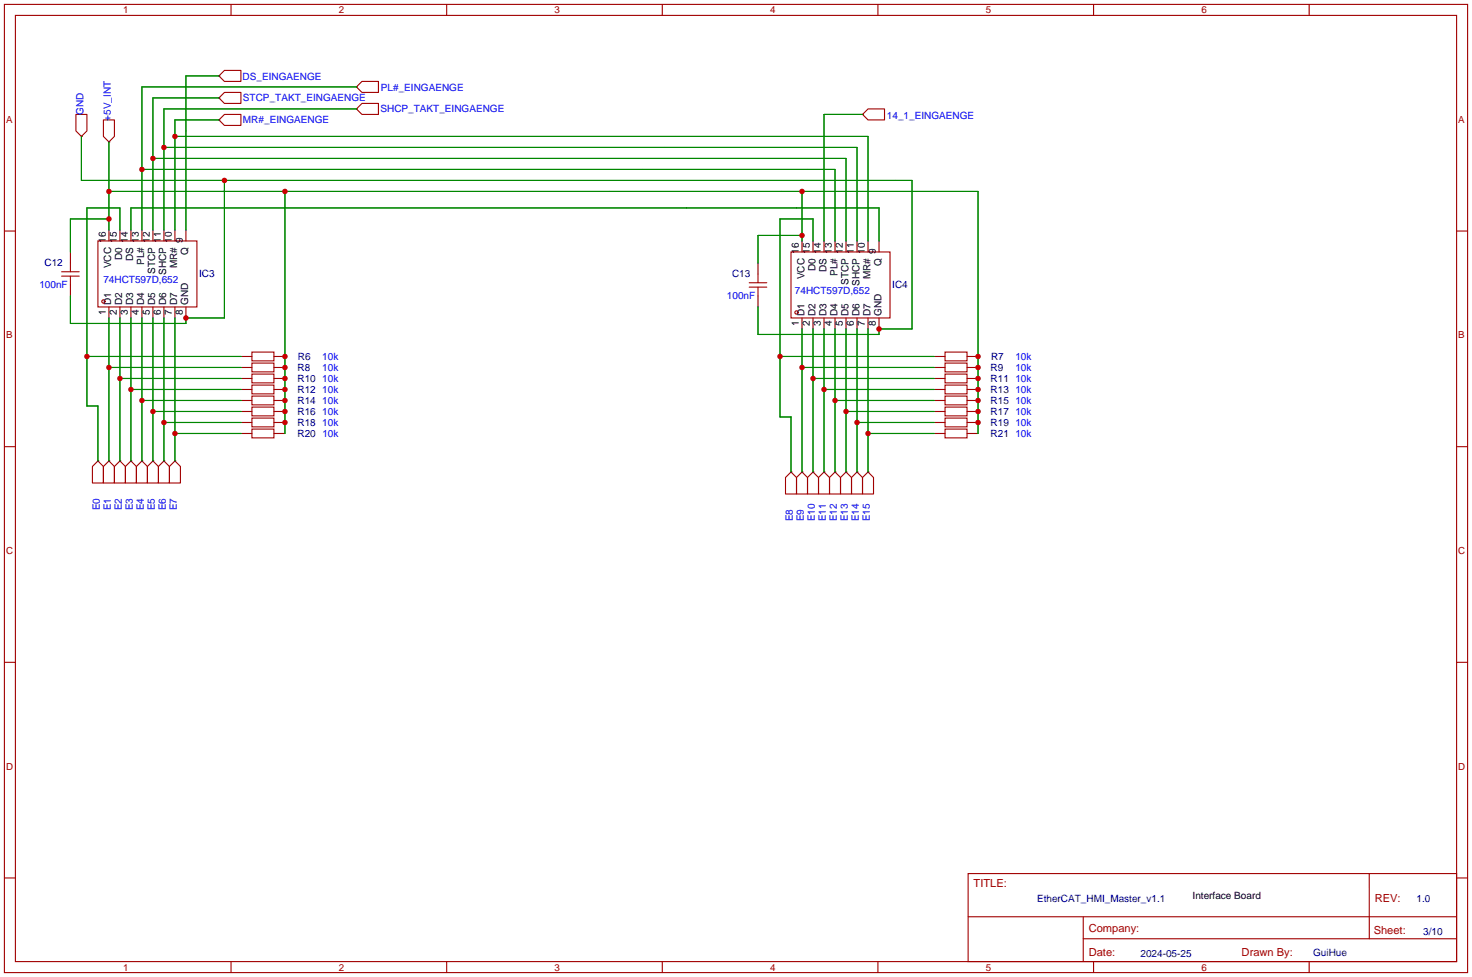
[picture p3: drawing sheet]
<svg xmlns="http://www.w3.org/2000/svg" width="340mm" height="226mm" viewBox="0 0 340 226" stroke-linecap="round" stroke-linejoin="round" font-family="sans-serif">
<g fill="none" stroke="#a10000" stroke-width=".25">
<path d="M1 1h337.8v223.5h-337.8zM3.6 3.6h332.7v218.4h-332.7zM51.8 16.3h3.8v2.5h-3.8l-1.3-1.3zM53.3 1v2.6M83.6 18.8h3.8v2.5h-3.8l-1.3-1.2zM103.1 1v2.6M152.9 1v2.6M202.7 1v2.6M252.5 1v2.6M302.3 1v2.6M17.5 26.4h2.6v3.8l-1.3 1.3-1.3-1.3zM23.9 27.7h2.5v3.8l-1.3 1.3-1.2-1.3z"/>
<path d="M50.5 27.7l1.3-1.3h3.8v2.6h-3.8zM50.5 22.6l1.3-1.3h3.8v2.6h-3.8zM82.3 25.1l1.3-1.2h3.8v2.5h-3.8zM199.1 26.4l1.3-1.3h3.8v2.6h-3.8zM1 53.3h2.6M22.6 55.6h22.9v15.3h-22.9zM182.6 58.2h22.9v15.2h-22.9zM336.3 53.3h2.5M14.2 62.7h4.1M14.2 63.8h4.1M16.3 60.7v2M16.3 63.8v2"/>
<path d="M173 65.3h4M173 66.3h4M175 63.2v2.1M175 66.3v2M58.2 81.3h5v2h-5zM58.2 83.8h5v2.1h-5zM58.2 86.4h5v2h-5zM58.2 88.9h5v2h-5zM58.2 91.4h5v2.1h-5zM58.2 94h5v2h-5zM58.2 96.5h5v2.1h-5zM58.2 99.1h5v2h-5z"/>
<path d="M218.2 99.1h5.1v2h-5.1zM218.2 96.5h5.1v2.1h-5.1zM218.2 94h5.1v2h-5.1zM218.2 91.4h5.1v2.1h-5.1zM218.2 88.9h5.1v2h-5.1zM218.2 86.4h5.1v2h-5.1zM218.2 83.8h5.1v2.1h-5.1zM218.2 81.3h5.1v2h-5.1zM1 103.1h2.6M22.6 106.4l1.3 1.3v3.8h-2.6v-3.8zM25.1 106.4l1.3 1.3v3.8h-2.5v-3.8zM27.7 106.4l1.3 1.3v3.8h-2.6v-3.8z"/>
<path d="M30.2 106.4l1.3 1.3v3.8h-2.5v-3.8zM32.8 106.4l1.2 1.3v3.8h-2.5v-3.8zM35.3 106.4l1.3 1.3v3.8h-2.6v-3.8zM37.8 106.4l1.3 1.3v3.8h-2.5v-3.8zM40.4 106.4l1.3 1.3v3.8h-2.6v-3.8zM182.6 109l1.3 1.2v3.8h-2.5v-3.8zM185.2 109l1.2 1.2v3.8h-2.5v-3.8zM186.4 110.2l1.3-1.2 1.3 1.2v3.8h-2.6zM189 110.2l1.2-1.2 1.3 1.2v3.8h-2.5zM192.8 109l1.3 1.2v3.8h-2.6v-3.8zM195.3 109l1.3 1.2v3.8h-2.5v-3.8zM197.9 109l1.2 1.2v3.8h-2.5v-3.8z"/>
<path d="M199.1 110.2l1.3-1.2 1.3 1.2v3.8h-2.6zM336.3 103.1h2.5M1 152.9h2.6M336.3 152.9h2.5M1 202.7h2.6M223.5 201.7h112.8v20.3h-112.8zM223.5 211.6h112.7M250.1 216.7h86.1M250.1 211.6v10.2M316.1 201.7v15M336.3 202.7h2.5M53.3 222v2.5"/>
<path d="M103.1 222v2.5M152.9 222v2.5M202.7 222v2.5M252.5 222v2.5M302.3 222v2.5"/>
<circle cx="23.9" cy="69.6" r=".38"/>
<circle cx="183.9" cy="72.1" r=".38"/>
</g>
<g fill="none" stroke="#870000" stroke-width=".25">
<path d="M50.5 17.5h.1M18.8 31.5h.1M25.1 32.8h.1M50.5 27.7h.1M50.5 22.6h.1M82.3 25.1h.1M82.3 20.1h.1M199.1 26.4h.1M16.3 58.2v2.5M25.1 53.1v2.5M27.7 53.1v2.5M30.2 53.1v2.5"/>
<path d="M32.8 53.1v2.5M35.3 53.1v2.5M37.8 53.1v2.5M40.4 53.1v2.5M42.9 53.1v2.5M185.2 55.6v2.6M187.7 55.6v2.6M190.2 55.6v2.6M192.8 55.6v2.6M195.3 55.6v2.6M197.9 55.6v2.6M200.4 55.6v2.6"/>
<path d="M202.9 55.6v2.6M16.3 65.8v2.5M25.1 70.9v2.5M27.7 70.9v2.5M30.2 70.9v2.5M32.8 70.9v2.5M35.3 70.9v2.5M37.8 70.9v2.5M40.4 70.9v2.5M42.9 70.9v2.5M175 60.7v2.5M175 68.3v2.6"/>
<path d="M185.2 73.4v2.5M187.7 73.4v2.5M190.2 73.4v2.5M192.8 73.4v2.5M195.3 73.4v2.5M197.9 73.4v2.5M200.4 73.4v2.5M202.9 73.4v2.5M55.6 82.3h2.6M55.6 84.8h2.6M55.6 87.4h2.6M55.6 89.9h2.6"/>
<path d="M55.6 92.5h2.6M55.6 95h2.6M55.6 97.5h2.6M63.2 82.3h2.6M63.2 84.8h2.6M63.2 87.4h2.6M63.2 89.9h2.6M63.2 92.5h2.6M63.2 95h2.6M63.2 97.5h2.6M215.6 82.3h2.6M215.6 84.8h2.6"/>
<path d="M215.6 87.4h2.6M215.6 89.9h2.6M215.6 92.5h2.6M215.6 95h2.6M215.6 97.5h2.6M223.3 82.3h2.5M223.3 84.8h2.5M223.3 87.4h2.5M223.3 89.9h2.5M223.3 92.5h2.5M223.3 95h2.5M223.3 97.5h2.5"/>
<path d="M22.6 106.4h.1M25.1 106.4h.1M27.7 106.4h.1M30.2 106.4h.1M32.8 106.4h.1M35.3 106.4h.1M37.8 106.4h.1M40.4 106.4h.1M55.6 100.1h2.6M63.2 100.1h2.6M182.6 109h.1M185.2 109h.1"/>
<path d="M187.7 109h.1M190.2 109h.1M192.8 109h.1M195.3 109h.1M197.9 109h.1M200.4 109h.1M215.6 100.1h2.6M223.3 100.1h2.5"/>
</g>
<g fill="none" stroke="#008700" stroke-width=".25">
<path d="M50.5 17.5h-7.6v35.6M18.8 31.5v10.2h191.8v34.2h-7.7v1.3h-27.9v-6.3M25.1 32.8v20.3M32.8 39.1h160v16.5M35.3 36.6h160v19M37.8 34h160.1v21.6M40.4 31.5h160v24.1M50.5 22.6h-15.2v30.5M50.5 27.7h-10.1v25.4M82.3 25.1h-44.5v28M82.3 20.1h-49.5v33M199.1 26.4h-8.9v29.2"/>
<path d="M25.1 44.2h200.7v55.9M25.1 50.5h-8.8v7.7M27.7 53.1v-5.1h-7.6v45.7h2.5v12.7M30.2 53.1v-5.1h172.7v7.6M51.8 41.7v31.7h-8.9v1.3h-26.6v-6.4M65.8 44.2v55.9M185.2 44.2v11.4M185.2 54.4h-10.2v6.3M187.7 55.6v-5.1h-7.6v45.8h2.5v12.7M25.1 73.4v33M27.7 73.4v33M30.2 73.4v33"/>
<path d="M32.8 73.4v33M35.3 73.4v33M37.8 73.4v33M40.4 73.4v33M185.2 75.9v33.1M187.7 75.9v33.1M190.2 75.9v33.1M192.8 75.9v33.1M195.3 75.9v33.1M197.9 75.9v33.1M200.4 75.9v33.1M20.1 82.3h35.5"/>
<path d="M25.1 84.8h30.5M27.7 87.4h27.9M30.2 89.9h25.4M32.8 92.5h22.8M35.3 95h20.3M37.8 97.5h17.8M180.1 82.3h35.5M185.2 84.8h30.4M187.7 87.4h27.9M190.2 89.9h25.4M192.8 92.5h22.8M195.3 95h20.3"/>
<path d="M197.9 97.5h17.7M40.4 100.1h15.2M200.4 100.1h15.2"/>
</g>
<g fill="#c00">
<circle cx="25.1" cy="44.2" r=".63"/>
<circle cx="25.1" cy="50.5" r=".63"/>
<circle cx="65.8" cy="44.2" r=".63"/>
<circle cx="185.2" cy="44.2" r=".63"/>
<circle cx="185.2" cy="54.4" r=".63"/>
<circle cx="65.8" cy="82.3" r=".63"/>
<circle cx="65.8" cy="84.8" r=".63"/>
<circle cx="65.8" cy="87.4" r=".63"/>
<circle cx="65.8" cy="89.9" r=".63"/>
<circle cx="65.8" cy="92.5" r=".63"/>
<circle cx="65.8" cy="95" r=".63"/>
<circle cx="65.8" cy="97.5" r=".63"/>
<circle cx="225.8" cy="82.3" r=".63"/>
<circle cx="225.8" cy="84.8" r=".63"/>
<circle cx="225.8" cy="87.4" r=".63"/>
<circle cx="225.8" cy="89.9" r=".63"/>
<circle cx="225.8" cy="92.5" r=".63"/>
<circle cx="225.8" cy="95" r=".63"/>
<circle cx="225.8" cy="97.5" r=".63"/>
<circle cx="202.9" cy="75.9" r=".63"/>
<circle cx="42.9" cy="73.4" r=".63"/>
<circle cx="51.8" cy="41.7" r=".63"/>
<circle cx="35.3" cy="36.6" r=".63"/>
<circle cx="37.8" cy="34" r=".63"/>
<circle cx="40.4" cy="31.5" r=".63"/>
<circle cx="32.8" cy="39.1" r=".63"/>
<circle cx="25.1" cy="84.8" r=".63"/>
<circle cx="27.7" cy="87.4" r=".63"/>
<circle cx="30.2" cy="89.9" r=".63"/>
<circle cx="32.8" cy="92.5" r=".63"/>
<circle cx="35.3" cy="95" r=".63"/>
<circle cx="37.8" cy="97.5" r=".63"/>
<circle cx="40.4" cy="100.1" r=".63"/>
<circle cx="20.1" cy="82.3" r=".63"/>
<circle cx="180.1" cy="82.3" r=".63"/>
<circle cx="200.4" cy="100.1" r=".63"/>
<circle cx="197.9" cy="97.5" r=".63"/>
<circle cx="195.3" cy="95" r=".63"/>
<circle cx="192.8" cy="92.5" r=".63"/>
<circle cx="190.2" cy="89.9" r=".63"/>
<circle cx="187.7" cy="87.4" r=".63"/>
<circle cx="185.2" cy="84.8" r=".63"/>
</g>
<g font-size="2.6" fill="#a00000">
<text x="224.8" y="204.9">TITLE:</text>
<text x="317.4" y="208.2">REV:</text>
<text x="251.4" y="215.1">Company:</text>
<text x="317.2" y="215.5">Sheet:</text>
<text x="251.4" y="220.6">Date:</text>
<text x="286.7" y="220.7">Drawn By:</text>
</g>
<g font-size="2.3" fill="#00f">
<text x="56" y="18.6">DS_EINGAENGE</text>
<text x="56.1" y="23.3">STCP_TAKT_EINGAENGE</text>
<text x="87.9" y="21.1">PL#_EINGAENGE</text>
<text x="19.3" y="26.6" transform="rotate(-90 19.3 26.6)">GND</text>
<text x="25.6" y="27.9" transform="rotate(-90 25.6 27.9)">+5V_INT</text>
<text x="56.1" y="28.4">MR#_EINGAENGE</text>
<text x="87.9" y="25.9">SHCP_TAKT_EINGAENGE</text>
<text x="204.8" y="27.5">14_1_EINGAENGE</text>
<text x="23.9" y="65.2">74HCT597D,652</text>
<text x="9.1" y="66.5">100nF</text>
<text x="167.8" y="69">100nF</text>
<text x="183.5" y="67.8">74HCT597D,652</text>
<text x="74.4" y="83">10k</text>
<text x="234.4" y="83">10k</text>
<text x="74.4" y="85.5">10k</text>
<text x="74.4" y="88.1">10k</text>
<text x="234.4" y="88.1">10k</text>
<text x="234.4" y="85.5">10k</text>
<text x="74.4" y="90.6">10k</text>
<text x="74.4" y="93.2">10k</text>
<text x="74.4" y="95.7">10k</text>
<text x="234.4" y="95.7">10k</text>
<text x="234.4" y="93.2">10k</text>
<text x="234.4" y="90.6">10k</text>
<text x="74.4" y="98.2">10k</text>
<text x="74.4" y="100.8">10k</text>
<text x="234.4" y="98.2">10k</text>
<text x="234.4" y="100.8">10k</text>
<text x="23.1" y="117.8" transform="rotate(-90 23.1 117.8)">E0</text>
<text x="25.6" y="117.8" transform="rotate(-90 25.6 117.8)">E1</text>
<text x="28.1" y="117.8" transform="rotate(-90 28.1 117.8)">E2</text>
<text x="30.7" y="117.8" transform="rotate(-90 30.7 117.8)">E3</text>
<text x="33.2" y="117.8" transform="rotate(-90 33.2 117.8)">E4</text>
<text x="35.8" y="117.8" transform="rotate(-90 35.8 117.8)">E5</text>
<text x="38.3" y="117.8" transform="rotate(-90 38.3 117.8)">E6</text>
<text x="40.8" y="117.8" transform="rotate(-90 40.8 117.8)">E7</text>
<text x="183.1" y="120.4" transform="rotate(-90 183.1 120.4)">E8</text>
<text x="185.6" y="120.4" transform="rotate(-90 185.6 120.4)">E9</text>
<text x="188.2" y="120.4" transform="rotate(-90 188.2 120.4)">E10</text>
<text x="190.7" y="120.4" transform="rotate(-90 190.7 120.4)">E11</text>
<text x="193.2" y="120.4" transform="rotate(-90 193.2 120.4)">E12</text>
<text x="195.8" y="120.4" transform="rotate(-90 195.8 120.4)">E13</text>
<text x="198.3" y="120.4" transform="rotate(-90 198.3 120.4)">E14</text>
<text x="200.9" y="120.4" transform="rotate(-90 200.9 120.4)">E15</text>
</g>
<g font-size="2.3">
<text x="24.4" y="56" transform="rotate(-90 24.4 56)">16</text>
<text x="27" y="56" transform="rotate(-90 27 56)">15</text>
<text x="29.5" y="56" transform="rotate(-90 29.5 56)">14</text>
<text x="32" y="56" transform="rotate(-90 32 56)">13</text>
<text x="34.6" y="56" transform="rotate(-90 34.6 56)">12</text>
<text x="37.1" y="56" transform="rotate(-90 37.1 56)">11</text>
<text x="39.7" y="56" transform="rotate(-90 39.7 56)">10</text>
<text x="42.2" y="56" transform="rotate(-90 42.2 56)">9</text>
<text x="43.5" y="58.9" transform="rotate(-90 43.5 58.9)">Q</text>
<text x="184.4" y="58.5" transform="rotate(-90 184.4 58.5)">16</text>
<text x="187" y="58.5" transform="rotate(-90 187 58.5)">15</text>
<text x="189.5" y="58.5" transform="rotate(-90 189.5 58.5)">14</text>
<text x="192.1" y="58.5" transform="rotate(-90 192.1 58.5)">13</text>
<text x="194.6" y="58.5" transform="rotate(-90 194.6 58.5)">12</text>
<text x="197.1" y="58.5" transform="rotate(-90 197.1 58.5)">11</text>
<text x="199.7" y="58.5" transform="rotate(-90 199.7 58.5)">10</text>
<text x="202.2" y="58.5" transform="rotate(-90 202.2 58.5)">9</text>
<text x="25.7" y="61.9" transform="rotate(-90 25.7 61.9)">VCC</text>
<text x="28.2" y="60" transform="rotate(-90 28.2 60)">D0</text>
<text x="30.8" y="60.3" transform="rotate(-90 30.8 60.3)">DS</text>
<text x="33.3" y="61.2" transform="rotate(-90 33.3 61.2)">PL#</text>
<text x="35.9" y="63.2" transform="rotate(-90 35.9 63.2)">STCP</text>
<text x="38.4" y="63.5" transform="rotate(-90 38.4 63.5)">SHCP</text>
<text x="40.9" y="61.9" transform="rotate(-90 40.9 61.9)">MR#</text>
<text x="185.7" y="64.5" transform="rotate(-90 185.7 64.5)">VCC</text>
<text x="188.3" y="62.5" transform="rotate(-90 188.3 62.5)">D0</text>
<text x="190.8" y="62.8" transform="rotate(-90 190.8 62.8)">DS</text>
<text x="193.3" y="63.7" transform="rotate(-90 193.3 63.7)">PL#</text>
<text x="195.9" y="65.8" transform="rotate(-90 195.9 65.8)">STCP</text>
<text x="201" y="64.5" transform="rotate(-90 201 64.5)">MR#</text>
<text x="203.5" y="61.4" transform="rotate(-90 203.5 61.4)">Q</text>
<text x="25.7" y="70.4" transform="rotate(-90 25.7 70.4)">D1</text>
<text x="28.2" y="70.4" transform="rotate(-90 28.2 70.4)">D2</text>
<text x="30.8" y="70.4" transform="rotate(-90 30.8 70.4)">D3</text>
<text x="33.3" y="70.4" transform="rotate(-90 33.3 70.4)">D4</text>
<text x="35.9" y="70.4" transform="rotate(-90 35.9 70.4)">D5</text>
<text x="38.4" y="70.4" transform="rotate(-90 38.4 70.4)">D6</text>
<text x="40.9" y="70.4" transform="rotate(-90 40.9 70.4)">D7</text>
<text x="43.5" y="70.4" transform="rotate(-90 43.5 70.4)">GND</text>
<text x="198.4" y="66" transform="rotate(-90 198.4 66)">SHCP</text>
<text x="24.4" y="72.8" transform="rotate(-90 24.4 72.8)">1</text>
<text x="27" y="72.8" transform="rotate(-90 27 72.8)">2</text>
<text x="29.5" y="72.8" transform="rotate(-90 29.5 72.8)">3</text>
<text x="32" y="72.8" transform="rotate(-90 32 72.8)">4</text>
<text x="34.6" y="72.8" transform="rotate(-90 34.6 72.8)">5</text>
<text x="37.1" y="72.8" transform="rotate(-90 37.1 72.8)">6</text>
<text x="39.7" y="72.8" transform="rotate(-90 39.7 72.8)">7</text>
<text x="42.2" y="72.8" transform="rotate(-90 42.2 72.8)">8</text>
<text x="184.4" y="75.3" transform="rotate(-90 184.4 75.3)">1</text>
<text x="185.7" y="73" transform="rotate(-90 185.7 73)">D1</text>
<text x="187" y="75.3" transform="rotate(-90 187 75.3)">2</text>
<text x="188.3" y="73" transform="rotate(-90 188.3 73)">D2</text>
<text x="189.5" y="75.3" transform="rotate(-90 189.5 75.3)">3</text>
<text x="190.8" y="73" transform="rotate(-90 190.8 73)">D3</text>
<text x="192.1" y="75.3" transform="rotate(-90 192.1 75.3)">4</text>
<text x="193.3" y="73" transform="rotate(-90 193.3 73)">D4</text>
<text x="194.6" y="75.3" transform="rotate(-90 194.6 75.3)">5</text>
<text x="195.9" y="73" transform="rotate(-90 195.9 73)">D5</text>
<text x="197.1" y="75.3" transform="rotate(-90 197.1 75.3)">6</text>
<text x="198.4" y="73" transform="rotate(-90 198.4 73)">D6</text>
<text x="199.7" y="75.3" transform="rotate(-90 199.7 75.3)">7</text>
<text x="201" y="73" transform="rotate(-90 201 73)">D7</text>
<text x="202.2" y="75.3" transform="rotate(-90 202.2 75.3)">8</text>
<text x="203.5" y="73" transform="rotate(-90 203.5 73)">GND</text>
<text x="275.3" y="207.6">Interface Board</text>
</g>
<g font-size="2.3" fill="#000080">
<text x="10.3" y="61.4">C12</text>
<text x="46" y="63.9">IC3</text>
<text x="169" y="64">C13</text>
<text x="206" y="66.4">IC4</text>
<text x="68.8" y="83">R6</text>
<text x="228.8" y="83">R7</text>
<text x="68.7" y="85.5">R8</text>
<text x="68.7" y="88.1">R10</text>
<text x="228.7" y="88.1">R11</text>
<text x="228.7" y="85.5">R9</text>
<text x="68.7" y="90.6">R12</text>
<text x="68.7" y="93.2">R14</text>
<text x="68.7" y="95.7">R16</text>
<text x="228.7" y="95.7">R17</text>
<text x="228.7" y="93.2">R15</text>
<text x="228.7" y="90.6">R13</text>
<text x="68.7" y="98.2">R18</text>
<text x="68.7" y="100.8">R20</text>
<text x="228.7" y="100.8">R21</text>
<text x="228.7" y="98.2">R19</text>
<text x="239.4" y="208.2">EtherCAT_HMI_Master_v1.1</text>
<text x="327.1" y="208.3">1.0</text>
<text x="328.6" y="215.8">3/10</text>
<text x="263.3" y="220.8">2024-05-25</text>
<text x="303.2" y="220.8">GuiHue</text>
</g>
<g font-size="2.2" fill="#a00000">
<text x="28.4" y="3.1">1</text>
<text x="78.2" y="3.1">2</text>
<text x="128" y="3.1">3</text>
<text x="177.8" y="3.1">4</text>
<text x="227.6" y="3.1">5</text>
<text x="277.4" y="3.1">6</text>
<text x="1.4" y="28.3">A</text>
<text x="336.7" y="28.3">A</text>
<text x="1.4" y="78.1">B</text>
<text x="336.7" y="78.1">B</text>
<text x="1.4" y="127.9">C</text>
<text x="336.7" y="127.9">C</text>
<text x="1.4" y="177.7">D</text>
<text x="336.7" y="177.7">D</text>
<text x="28.4" y="224.1">1</text>
<text x="78.2" y="224.1">2</text>
<text x="128" y="224.1">3</text>
<text x="177.8" y="224.1">4</text>
<text x="227.6" y="224.1">5</text>
<text x="277.4" y="224.1">6</text>
</g>
</svg>
